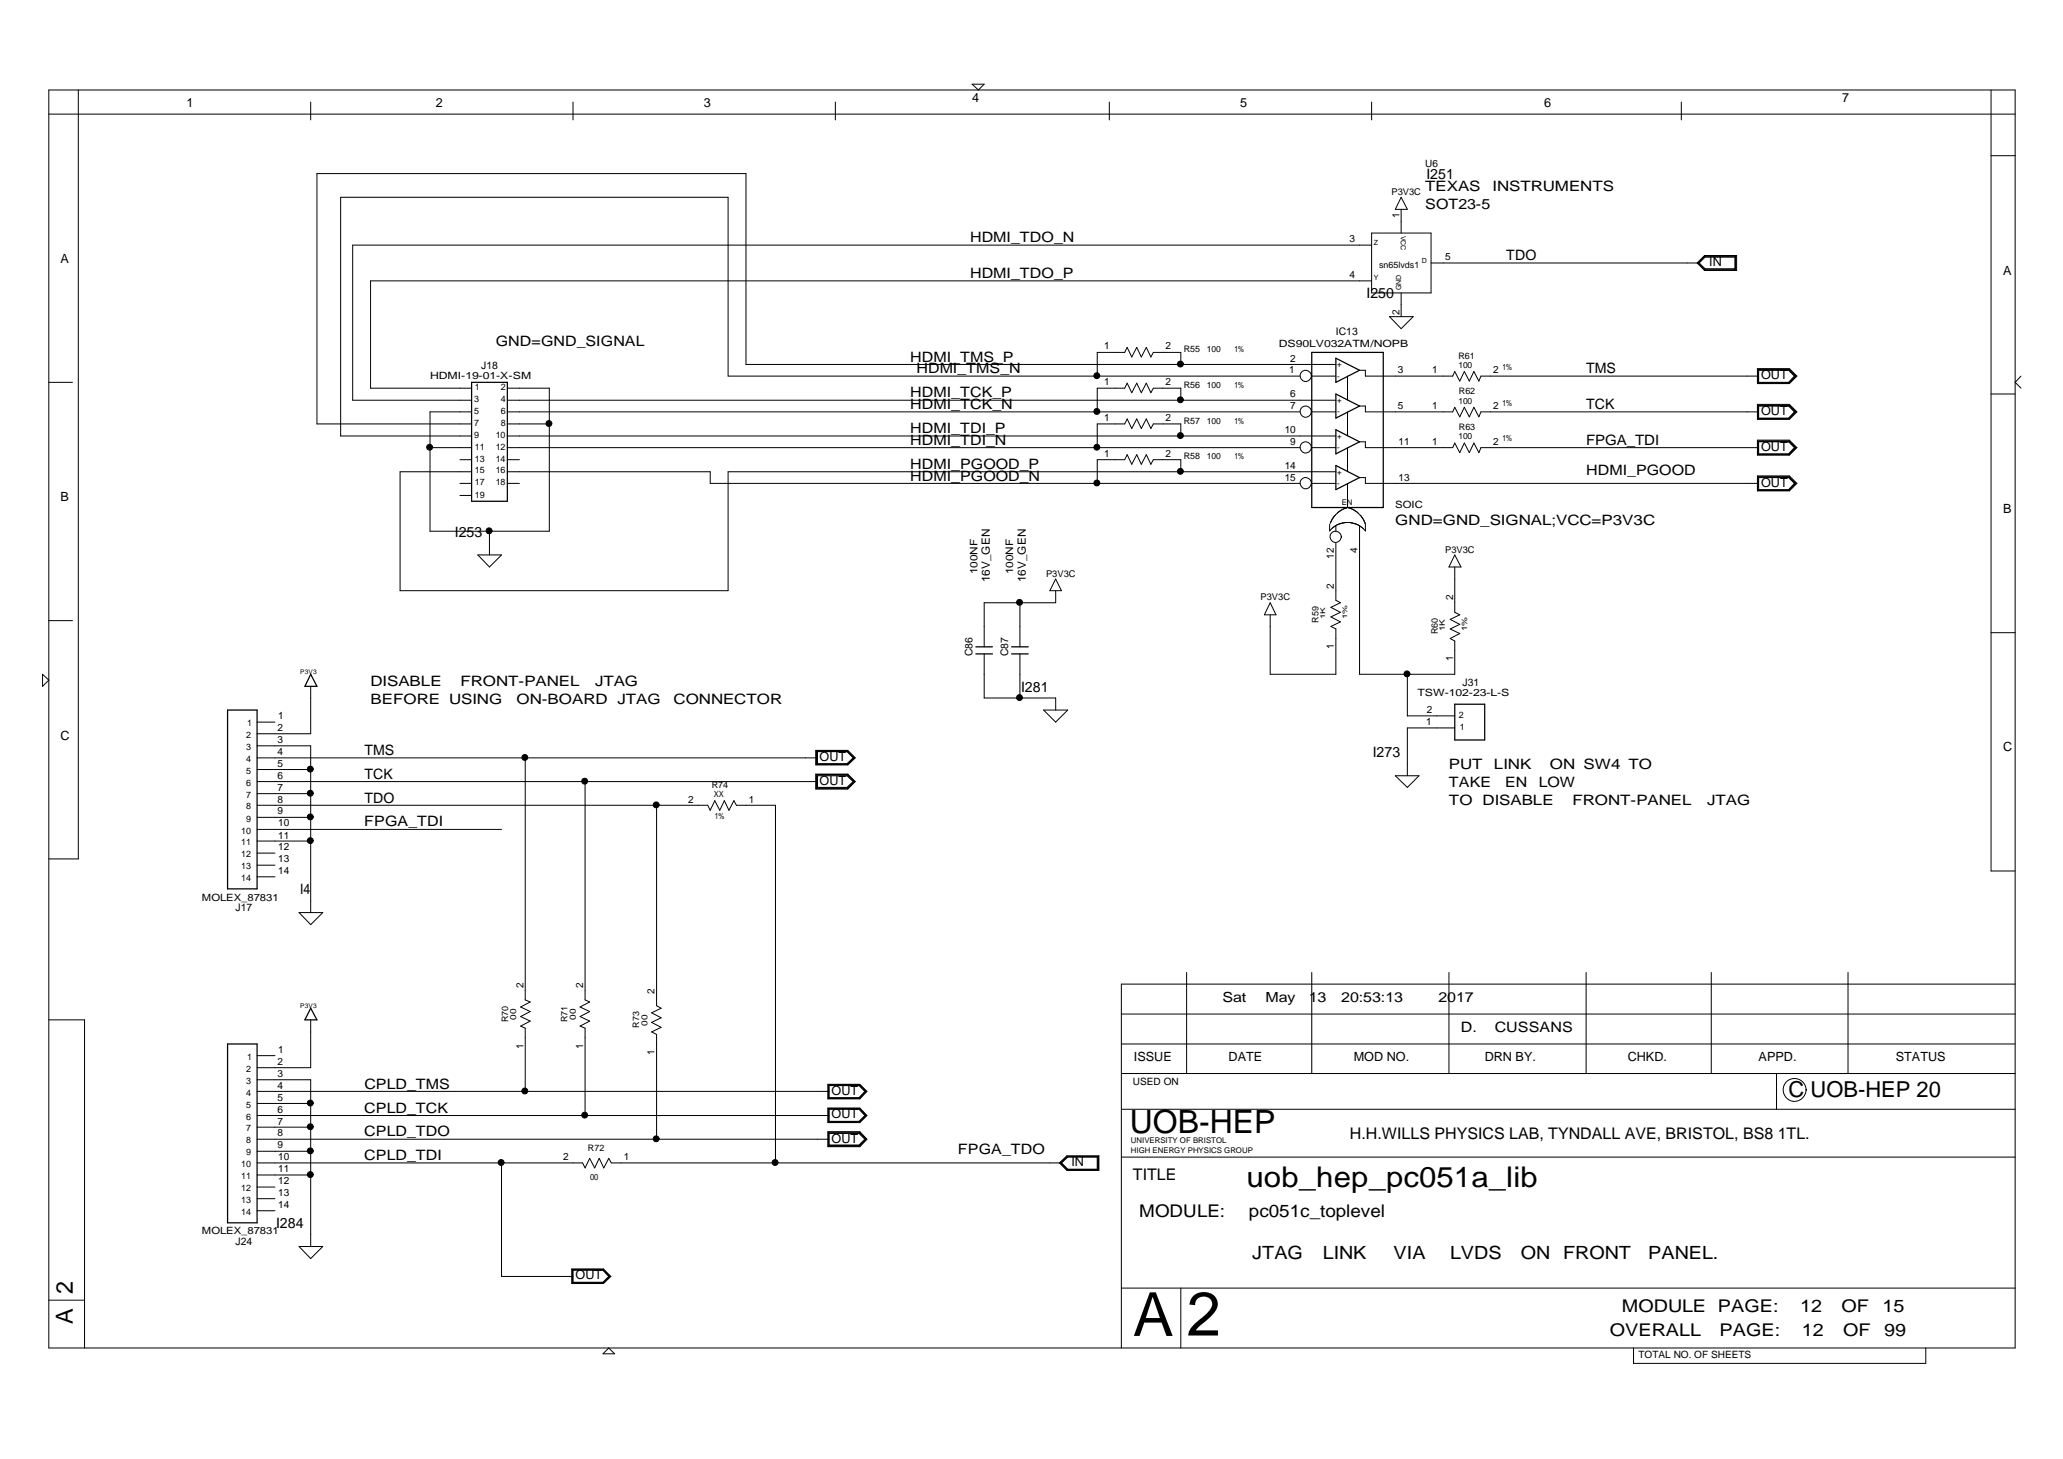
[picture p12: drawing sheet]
<svg xmlns="http://www.w3.org/2000/svg" width="420mm" height="297mm" viewBox="0 0 420 297" stroke-linecap="round" stroke-linejoin="round" font-family="sans-serif">
<g fill="none" stroke="#000" stroke-width=".25">
<path d="M96 77.8h7.3v24.3h-7.3zM267.2 71.7h14.5v31.6h-14.5zM272.1 72.9l4.8 2.5-4.8 2.4zM272.1 80.2l4.8 2.5-4.8 2.4zM272.1 87.5l4.8 2.4-4.8 2.5zM272.1 94.8l4.8 2.4-4.8 2.5zM63.3 137.3l1.2 2.4h-2.4zM198.7 133.1h3.4M198.7 131.7h3.4M206 133.1h3.4M206 131.7h3.4M46.3 144.6h6.1v36.4h-6.1z"/>
<path d="M296.3 143.4h6.1v7.3h-6.1zM46.3 212.5h6.1v36.5h-6.1zM63.3 205.3l1.2 2.3h-2.4z"/>
</g>
<g fill="none" stroke="#000" stroke-width=".2">
<path d="M9.9 18.3h400.5v256.1h-400.5zM16 18.3v156.6h-6.1M198 17.1h2.4l-1.1 1.2zM405.5 18.3v159h4.9M9.9 23.2h400.5M63.3 20.8v3.6M116.7 20.8v3.6M170.1 20.8v3.6M225.9 20.8v3.6M279.3 20.8v3.6M342.4 20.8v3.6M405.5 31.7h4.9"/>
<path d="M279.3 49.9h-207.5v31.6h24.2M279.3 47.4h12.2v12.2h-12.2zM279.3 57.2h-203.8v21.8h20.5M285.4 42.6v4.8M285.4 59.6v4.9M285.4 40.2l1.2 2.4h-2.4zM291.5 53.5h54.6M345.6 53.5l1.6-1.5h6.5v3.1h-6.5zM347.2 52.1h6.3v2.9h-6.3l-1.4-1.5zM347.3 52.4h6v2.3h-6l-1.2-1.2zM347.3 52.2h6.1v2.6h-6.1l-1.4-1.3zM9.9 77.8h4.9"/>
<path d="M103.3 79h8.6v29.2h-24.3v-24.3h8.4M240.5 74.2v-2.5h-5.6l-.5 1-.9-2-1.1 2-.9-2-1 2-.9-2-.5 1h-5.6v4.9M264.8 76.6h-116.5v-36.4h-78.9v48.6h26.6M267.1 76.5a1.14 1.14 0 0 1-1.6 1.1 1.14 1.14 0 0 1-.4-1.9 1.14 1.14 0 0 1 1.9 .4l.2 .5h4.9M272.1 74.2h-120.2v-38.9h-87.4v51h31.5M274.4 76.6v4.9M276.9 75.4h1.2v1.2h17.8l.4-1 1 2 .9-2 1 2 1-2 1 2 .4-1h56.6M283 64.5h4.8l-2.4 2.4zM357.9 75h6.5l1.6 1.6-1.6 1.5h-6.5zM358 75.2h6.4l1.4 1.4-1.4 1.4h-6.4zM358.1 75.3h6.3l1.2 1.3-1.2 1.3h-6.3zM358.2 75.4h6.1l1.2 1.2-1.2 1.2h-6.1z"/>
<path d="M411.6 76.6l-1.2 1.2 1.2 1.2M87.6 91.1h8.4M93.7 98.4h2.3M93.7 93.6h2.3M96 96h-14.5v24.3h66.8v-24.3h123.8M103.3 88.8h168.8M103.3 91.1h161.5M103.3 81.5h168.8M103.3 83.9h161.5M103.3 96h41.3v2.4h120.2M103.3 98.4h2.5M103.3 93.6h2.5"/>
<path d="M103.3 86.3h8.6M240.5 81.5v-2.5h-5.6l-.5 1-.9-2-1.1 2-.9-2-1 2-.9-2-.5 1h-5.6v4.9M240.5 96v-2.4h-5.6l-.5 .9-.9-1.9-1.1 1.9-.9-1.9-1 1.9-.9-1.9-.5 1h-5.6v4.8M240.5 88.8v-2.5h-5.6l-.5 .9-.9-1.9-1.1 1.9-.9-1.9-1 1.9-.9-1.9-.5 1h-5.6v4.8M267.1 83.8a1.14 1.14 0 0 1-1.6 1.1 1.14 1.14 0 0 1-.4-1.9 1.14 1.14 0 0 1 1.9 .4l.2 .5h4.9M267.1 91.1a1.14 1.14 0 0 1-1.6 1 1.14 1.14 0 0 1-.4-1.8 1.14 1.14 0 0 1 1.9 .4l.2 .4h4.9M267.1 98.3a1.14 1.14 0 0 1-1.6 1.1 1.14 1.14 0 0 1-.4-1.8 1.14 1.14 0 0 1 1.9 .4l.2 .4h4.9M274.4 83.9v4.9M274.4 91.1v4.9M274.4 98.4v4.9M276.9 89.9h1.2v1.2h17.8l.4-.9 1 2 .9-2 1 2 1-2 1 2 .4-1.1h56.6M276.9 82.7h1.2v1.2h17.8l.4-1 1 2 .9-2 1 2 1-2 1 2 .4-1h56.6"/>
<path d="M276.9 97.2h1.2v1.2h80.1M357.9 82.3h6.5l1.6 1.6-1.6 1.5h-6.5zM357.9 89.6h6.5l1.6 1.5-1.6 1.6h-6.5zM357.9 96.9h6.5l1.6 1.5-1.6 1.5h-6.5zM358 97.1h6.4l1.4 1.3-1.4 1.5h-6.4zM358 82.5h6.4l1.4 1.4-1.4 1.4h-6.4zM358 89.8h6.4l1.4 1.3-1.4 1.5h-6.4zM358.1 97.1h6.3l1.2 1.3-1.2 1.4h-6.3zM358.1 82.6h6.3l1.2 1.3-1.2 1.3h-6.3zM358.1 89.9h6.3l1.2 1.2-1.2 1.4h-6.3zM358.2 82.7h6.1l1.2 1.2-1.2 1.2h-6.1zM358.2 89.9h6.1l1.2 1.2-1.2 1.3h-6.1z"/>
<path d="M358.2 97.2h6.1l1.2 1.2-1.2 1.3h-6.1zM405.5 80.2h4.9M93.7 100.9h2.3M97.3 113h4.8l-2.4 2.4zM99.7 108.2v4.8M215 117.9l1.2 2.4h-2.4zM270.8 106.7v1.5M271.1 107.8l-.2 .2M272.1 107.1v1.1M272.1 110.6v11.6l.9 .5-1.9 .9 1.9 1.1-1.9 .9 1.9 1-1.9 .9 1 .5v9.3h-13.4v-12.1M272.2 104.7l-.9 1-.3 .8M273.2 109.3a1.14 1.14 0 0 1-1.6 1 1.14 1.14 0 0 1-.4-1.8 1.14 1.14 0 0 1 1.9 .4l.2 .4"/>
<path d="M274.4 103.3l-1.2 .5-1 .8M274.4 106.4l-.6 .1a4.1 4.1 0 0 0-2.2 .8l-.5 .4M274.5 106.4l.6 .1a4.1 4.1 0 0 1 2.1 .8l.5 .4M274.5 103.3l1.3 .5 1 .9M276.9 104.8l.8 .9 .4 .9M276.9 107.1v30.2h19.4v-6.8l-.9-.5 1.9-1-1.9-1 1.9-.9-1.9-1 1.9-.9-1-.5v-9.3M277.8 107.8l.2 .2M278.1 106.7v1.5M296.3 113l1.3 2.4h-2.5zM8.7 137.3l1.2 1.2-1.2 1.2zM9.9 126.4h4.9M63.3 139.7v9.7h-10.9"/>
<path d="M200.4 133.1v9h14.6v2.5M207.7 122.7v9M207.7 133.1v9M215 120.3v2.4h-14.6v9M258.7 122.7l1.2 2.5h-2.4zM286.6 137.3v8.4h9.7M405.5 128.8h4.9M52.4 151.8h10.9v34M52.4 154.3h114.1M52.4 159.1h114.1M52.4 156.7h10.9M52.4 147h3.6"/>
<path d="M107 154.3v49.3l1 .4-2 1 2 .9-2 1.1 2 .9-2 1 1 .4v12.9M119.2 159.1v44.5l.9 .4-2 1 2 .9-2 1.1 2 .9-2 1 1.1 .4v17.8M166.1 152.8h6.6l1.5 1.5-1.5 1.4h-6.6zM166.1 157.6h6.6l1.5 1.5-1.5 1.5h-6.6zM166.2 152.9h6.4l1.4 1.4-1.4 1.4h-6.4zM166.2 157.7h6.4l1.4 1.4-1.4 1.5h-6.4zM166.3 152.9h6.3l1.3 1.4-1.3 1.3h-6.3zM166.3 157.8h6.3l1.3 1.3-1.3 1.3h-6.3zM166.5 157.9h6l1.3 1.2-1.3 1.2h-6zM166.5 153h6l1.3 1.3-1.3 1.2h-6zM212.5 144.6h5l-2.5 2.4zM284.2 157.9h4.8l-2.4 2.4z"/>
<path d="M296.3 148.2h-9.7v9.7M52.4 163.9h91.7l.5 1.1 1-2 1 2 .9-2 1 2 1-2 .5 .9h7.9v72.9M52.4 178.5h3.6M52.4 176.1h3.6M52.4 173.7h3.6M52.4 171.2h10.9M52.4 168.9h49.7M52.4 166.4h10.9M52.4 161.6h10.9M133.7 163.9v40.9l1 .5-2 .9 2 1-2 .9 2 1.1-2 .9 1 .5v21.3M60.9 185.8h4.8l-2.4 2.4zM241.7 198v20.6"/>
<path d="M267.2 198v20.6M295.1 198v20.6M323 198v20.6M348.5 198v20.6M376.4 198v20.6M9.9 207.6h7.3v66.8M52.4 219.8h10.9v34M52.4 214.9h3.6M63.3 207.6v9.8h-10.9M228.4 212.5h182M228.4 206.5h182M228.4 218.6h182"/>
<path d="M361.8 218.6v7.2M410.4 200.4h-182v74M52.4 239.2h10.9M52.4 236.8h66.3l.5 1 .9-2 1 2 .9-2 1 2 1-2 .5 1h91.7M52.4 234.4h10.9M52.4 229.5h10.9M52.4 227.1h116.5M52.4 231.9h116.5M52.4 224.7h10.9M52.4 222.2h116.5M102.1 236.8v23.1h14.6M168.6 220.8h6.5l1.5 1.4-1.5 1.5h-6.5z"/>
<path d="M168.6 225.6h6.5l1.5 1.5-1.5 1.4h-6.5zM168.6 230.4h6.5l1.5 1.5-1.5 1.6h-6.5zM168.7 220.8h6.3l1.5 1.4-1.5 1.4h-6.3zM168.7 225.7h6.3l1.5 1.4-1.5 1.4h-6.3zM168.7 230.5h6.3l1.5 1.4-1.5 1.5h-6.3zM168.8 220.9h6.2l1.3 1.3-1.3 1.4h-6.2zM168.8 225.8h6.2l1.3 1.3-1.3 1.3h-6.2zM168.8 230.7h6.2l1.3 1.2-1.3 1.3h-6.2zM168.9 221h6.1l1.1 1.2-1.1 1.3h-6.1zM168.9 225.8h6.1l1.1 1.3-1.1 1.2h-6.1zM168.9 230.8h6.1l1.1 1.1-1.1 1.2h-6.1zM215.8 236.8l1.5-1.5h6.5v3h-6.5z"/>
<path d="M215.9 236.8l1.5-1.4h6.3v2.8h-6.3zM216.2 236.8l1.3-1.2h6v2.4h-6zM217.4 235.5h6.2v2.6h-6.2l-1.3-1.3zM228.4 235.6h182M228.4 225.8h182M367.8 221.9a2.33 2.33 0 0 1-3.3 2.1 2.33 2.33 0 0 1-.5-3.9 2.33 2.33 0 0 1 3.8 1.2l.1 .6M52.4 246.5h3.6M52.4 244h3.6M52.4 241.7h3.6M60.9 253.8h4.8l-2.4 2.4zM116.5 258.4h6.4l1.5 1.5-1.5 1.4h-6.4zM116.5 258.4h6.4l1.3 1.5-1.3 1.3h-6.4z"/>
<path d="M116.6 258.5h6.2l1.4 1.4-1.4 1.2h-6.2zM116.7 258.6h6.1l1.2 1.3-1.2 1.2h-6.1zM9.9 264.7h7.3M122.8 275.6l1.2-1.2 1.2 1.2zM228.4 262.2h182M240.5 262.2v12.2M332.7 274.4v3.2h59.5v-3.2"/>
<circle cx="223.4" cy="76.5" r=".6"/>
<circle cx="240.4" cy="74.1" r=".6"/>
<circle cx="87.5" cy="91.1" r=".6"/>
<circle cx="111.8" cy="86.2" r=".6"/>
<circle cx="223.4" cy="91.1" r=".6"/>
<circle cx="223.4" cy="83.8" r=".6"/>
<circle cx="223.4" cy="98.3" r=".6"/>
<circle cx="240.4" cy="88.7" r=".6"/>
<circle cx="240.4" cy="81.4" r=".6"/>
<circle cx="240.4" cy="96" r=".6"/>
<circle cx="99.6" cy="108.1" r=".6"/>
<circle cx="207.6" cy="122.6" r=".6"/>
<circle cx="286.5" cy="137.2" r=".6"/>
<circle cx="63.2" cy="156.6" r=".6"/>
<circle cx="106.9" cy="154.2" r=".6"/>
<circle cx="119.1" cy="159" r=".6"/>
<circle cx="207.6" cy="142" r=".6"/>
<circle cx="63.2" cy="171.1" r=".6"/>
<circle cx="63.2" cy="166.3" r=".6"/>
<circle cx="63.2" cy="161.5" r=".6"/>
<circle cx="133.6" cy="163.9" r=".6"/>
<circle cx="63.2" cy="229.4" r=".6"/>
<circle cx="63.2" cy="239.1" r=".6"/>
<circle cx="63.2" cy="224.6" r=".6"/>
<circle cx="63.2" cy="234.3" r=".6"/>
<circle cx="102.1" cy="236.7" r=".6"/>
<circle cx="106.9" cy="222.1" r=".6"/>
<circle cx="119.1" cy="227" r=".6"/>
<circle cx="133.6" cy="231.9" r=".6"/>
<circle cx="157.8" cy="236.7" r=".6"/>
</g>
<g fill="#000">
<circle cx="223.4" cy="76.5" r=".6"/>
<circle cx="240.4" cy="74.1" r=".6"/>
<circle cx="87.5" cy="91.1" r=".6"/>
<circle cx="111.8" cy="86.2" r=".6"/>
<circle cx="223.4" cy="91.1" r=".6"/>
<circle cx="223.4" cy="83.8" r=".6"/>
<circle cx="223.4" cy="98.3" r=".6"/>
<circle cx="240.4" cy="88.7" r=".6"/>
<circle cx="240.4" cy="81.4" r=".6"/>
<circle cx="240.4" cy="96" r=".6"/>
<circle cx="99.6" cy="108.1" r=".6"/>
<circle cx="207.6" cy="122.6" r=".6"/>
<circle cx="286.5" cy="137.2" r=".6"/>
<circle cx="63.2" cy="156.6" r=".6"/>
<circle cx="106.9" cy="154.2" r=".6"/>
<circle cx="119.1" cy="159" r=".6"/>
<circle cx="207.6" cy="142" r=".6"/>
<circle cx="63.2" cy="171.1" r=".6"/>
<circle cx="63.2" cy="166.3" r=".6"/>
<circle cx="63.2" cy="161.5" r=".6"/>
<circle cx="133.6" cy="163.9" r=".6"/>
<circle cx="63.2" cy="229.4" r=".6"/>
<circle cx="63.2" cy="239.1" r=".6"/>
<circle cx="63.2" cy="224.6" r=".6"/>
<circle cx="63.2" cy="234.3" r=".6"/>
<circle cx="102.1" cy="236.7" r=".6"/>
<circle cx="106.9" cy="222.1" r=".6"/>
<circle cx="119.1" cy="227" r=".6"/>
<circle cx="133.6" cy="231.9" r=".6"/>
<circle cx="157.8" cy="236.7" r=".6"/>
</g>
<text font-size="12.6" x="241.7" y="271.9">2</text>
<text font-size="12.4" x="230.8" y="272">A</text>
<text font-size="6.5" x="230.1" y="230.7">UOB-HEP</text>
<text font-size="5.8" x="253.9" y="241.7">uob_hep_pc051a_lib</text>
<g font-size="4.8">
<text x="14.9" y="263.5" transform="rotate(-90 14.9 263.5)">2</text>
<text x="14.9" y="269.5" transform="rotate(-90 14.9 269.5)">A</text>
</g>
<text font-size="4.5" x="364.3" y="223.4">C UOB-HEP 20</text>
<g font-size="3.7">
<text x="255" y="256.2">JTAG</text>
<text x="269.4" y="256.2">LINK</text>
<text x="283.8" y="256.2">VIA</text>
<text x="295.4" y="256.2">LVDS</text>
<text x="309.7" y="256.2">ON FRONT</text>
<text x="335.7" y="256.2">PANEL.</text>
</g>
<g font-size="3.6">
<text x="232" y="247.7">MODULE:</text>
<text x="254.4" y="247.7">pc051c_toplevel</text>
<text x="330.3" y="267.2">MODULE PAGE:</text>
<text x="366.6" y="267.2">12</text>
<text x="375" y="267.2">OF</text>
<text x="383.4" y="267.2">15</text>
<text x="327.9" y="272">OVERALL</text>
<text x="350.2" y="272">PAGE:</text>
<text x="367" y="272">12</text>
<text x="375.4" y="272">OF</text>
<text x="383.7" y="272">99</text>
</g>
<g font-size="3.3">
<text x="274.9" y="231.9">H.H.WILLS PHYSICS LAB, TYNDALL AVE, BRISTOL, BS8 1TL.</text>
<text x="230.7" y="240.3">TITLE</text>
</g>
<g font-size="2.9">
<text x="290.3" y="38.9">TEXAS</text>
<text x="290.5" y="36.4">I251</text>
<text x="304" y="38.9">INSTRUMENTS</text>
<text x="290.3" y="42.5">SOT23-5</text>
<text x="197.6" y="49.3">HDMI_TDO_N</text>
<text x="306.8" y="53">TDO</text>
<text x="197.6" y="56.6">HDMI_TDO_P</text>
<text x="278.3" y="60.7">I250</text>
<text x="101" y="70.5">GND=GND_SIGNAL</text>
<text x="185.4" y="73.6">HDMI_TMS_P</text>
<text x="186.6" y="76">HDMI_TMS_N</text>
<text x="323" y="76">TMS</text>
<text x="185.4" y="83.3">HDMI_TCK_N</text>
<text x="185.4" y="80.9">HDMI_TCK_P</text>
<text x="323" y="83.3">TCK</text>
<text x="185.4" y="88.2">HDMI_TDI_P</text>
<text x="185.4" y="90.6">HDMI_TDI_N</text>
<text x="185.4" y="95.5">HDMI_PGOOD_P</text>
<text x="323" y="90.6">FPGA_TDI</text>
<text x="185.4" y="97.9">HDMI_PGOOD_N</text>
<text x="323" y="96.6">HDMI_PGOOD</text>
<text x="284.2" y="106.9">GND=GND_SIGNAL;VCC=P3V3C</text>
<text x="92.7" y="109.3">I253</text>
<text x="75.5" y="143.3">BEFORE USING</text>
<text x="75.5" y="139.6">DISABLE</text>
<text x="93.8" y="139.6">FRONT-PANEL</text>
<text x="105.2" y="143.3">ON-BOARD JTAG</text>
<text x="121.2" y="139.6">JTAG</text>
<text x="137.2" y="143.3">CONNECTOR</text>
<text x="208" y="140.8">I281</text>
<text x="74.2" y="153.7">TMS</text>
<text x="279.6" y="154.2">I273</text>
<text x="74.2" y="158.5">TCK</text>
<text x="295.1" y="160.2">TAKE</text>
<text x="295.1" y="156.6">PUT</text>
<text x="304.2" y="156.6">LINK</text>
<text x="306.5" y="160.2">EN</text>
<text x="313.4" y="160.2">LOW</text>
<text x="315.7" y="156.6">ON SW4 TO</text>
<text x="74.2" y="163.4">TDO</text>
<text x="295.1" y="163.9">TO</text>
<text x="302" y="163.9">DISABLE</text>
<text x="320.2" y="163.9">FRONT-PANEL</text>
<text x="347.7" y="163.9">JTAG</text>
<text x="74.2" y="168.3">FPGA_TDI</text>
<text x="61.2" y="182.1">I4</text>
<text x="297.6" y="210">D.</text>
<text x="304.4" y="210">CUSSANS</text>
<text x="74.2" y="221.7">CPLD_TMS</text>
<text x="74.2" y="226.5">CPLD_TCK</text>
<text x="74.2" y="231.3">CPLD_TDO</text>
<text x="74.2" y="236.3">CPLD_TDI</text>
<text x="195.1" y="235">FPGA_TDO</text>
<text x="56.3" y="250.1">I284</text>
</g>
<g font-size="2.8">
<text x="249" y="204.1">Sat</text>
<text x="257.8" y="204.1">May</text>
<text x="266.6" y="204.1">13</text>
<text x="273.2" y="204.1">20:53:13</text>
<text x="293" y="204.1">2017</text>
</g>
<g font-size="2.6">
<text x="38" y="21.9">1</text>
<text x="88.8" y="21.9">2</text>
<text x="143.4" y="21.9">3</text>
<text x="198" y="20.7">4</text>
<text x="252.6" y="21.9">5</text>
<text x="314.5" y="21.9">6</text>
<text x="375.2" y="20.7">7</text>
<text x="12.3" y="53.5">A</text>
<text x="348.1" y="54.1">IN</text>
<text x="408" y="55.9">A</text>
<text x="358.7" y="77.2">OUT</text>
<text x="358.7" y="84.5">OUT</text>
<text x="358.7" y="91.8">OUT</text>
<text x="12.3" y="102">B</text>
<text x="358.7" y="99.1">OUT</text>
<text x="408" y="104.4">B</text>
<text x="12.3" y="150.6">C</text>
<text x="166.9" y="154.9">OUT</text>
<text x="408" y="152.9">C</text>
<text x="166.9" y="159.8">OUT</text>
<text x="230.9" y="216.1">ISSUE</text>
<text x="250.2" y="216.1">DATE</text>
<text x="275.7" y="216.1">MOD NO.</text>
<text x="302.4" y="216.1">DRN BY.</text>
<text x="331.5" y="216.1">CHKD.</text>
<text x="358.2" y="216.1">APPD.</text>
<text x="386.1" y="216.1">STATUS</text>
<text x="169.4" y="227.7">OUT</text>
<text x="169.4" y="222.9">OUT</text>
<text x="169.4" y="232.6">OUT</text>
<text x="218.2" y="237.4">IN</text>
<text x="117.2" y="260.5">OUT</text>
</g>
<g font-size="2.3">
<text x="201.6" y="118.6" transform="rotate(-90 201.6 118.6)">16V_GEN</text>
<text x="208.9" y="118.6" transform="rotate(-90 208.9 118.6)">16V_GEN</text>
</g>
<g font-size="2.1">
<text x="272.1" y="68.1">IC13</text>
<text x="98" y="75.1">J18</text>
<text x="199.1" y="117" transform="rotate(-90 199.1 117)">100NF</text>
<text x="206.4" y="117" transform="rotate(-90 206.4 117)">100NF</text>
<text x="198.1" y="133.6" transform="rotate(-90 198.1 133.6)">C86</text>
<text x="205.4" y="133.6" transform="rotate(-90 205.4 133.6)">C87</text>
<text x="297.9" y="139.7">J31</text>
<text x="48" y="185.5">J17</text>
<text x="48" y="253.5">J24</text>
</g>
<g font-size="2">
<text x="290.3" y="34.1">U6</text>
<text x="285" y="44.4" transform="rotate(-90 285 44.4)">1</text>
<text x="274.9" y="49.3">3</text>
<text x="294.3" y="52.9">5</text>
<text x="274.9" y="56.6">4</text>
<text x="285" y="64" transform="rotate(-90 285 64)">2</text>
<text x="224.9" y="71.2">1</text>
<text x="237.4" y="71.2">2</text>
<text x="260.5" y="70.6">DS90LV032ATM/NOPB</text>
<text x="87.6" y="77.1">HDMI-19-01-X-SM</text>
<text x="262.6" y="76">1</text>
<text x="262.8" y="73.6">2</text>
<text x="284.7" y="76">3</text>
<text x="291.7" y="76">1</text>
<text x="304.1" y="76">2</text>
<text x="224.9" y="78.4">1</text>
<text x="237.4" y="78.4">2</text>
<text x="262.8" y="80.9">6</text>
<text x="262.8" y="83.3">7</text>
<text x="284.7" y="83.3">5</text>
<text x="291.7" y="83.3">1</text>
<text x="304.1" y="83.3">2</text>
<text x="224.9" y="85.7">1</text>
<text x="237.4" y="85.7">2</text>
<text x="261.7" y="88.2">10</text>
<text x="224.9" y="93">1</text>
<text x="237.4" y="93">2</text>
<text x="261.7" y="95.5">14</text>
<text x="262.8" y="90.6">9</text>
<text x="284.9" y="90.6">11</text>
<text x="291.7" y="90.6">1</text>
<text x="304.1" y="90.6">2</text>
<text x="261.7" y="97.9">15</text>
<text x="284.9" y="97.9">13</text>
<text x="284.2" y="103.3">SOIC</text>
<text x="271.6" y="113.7" transform="rotate(-90 271.6 113.7)">12</text>
<text x="276.5" y="112.6" transform="rotate(-90 276.5 112.6)">4</text>
<text x="271.6" y="119.8" transform="rotate(-90 271.6 119.8)">2</text>
<text x="295.9" y="122.2" transform="rotate(-90 295.9 122.2)">2</text>
<text x="271.6" y="132.2" transform="rotate(-90 271.6 132.2)">1</text>
<text x="295.9" y="134.7" transform="rotate(-90 295.9 134.7)">1</text>
<text x="288.7" y="141.7">TSW-102-23-L-S</text>
<text x="56.5" y="148.9">2</text>
<text x="56.7" y="146.4">1</text>
<text x="290.4" y="147.6">1</text>
<text x="290.6" y="145.2">2</text>
<text x="56.5" y="151.2">3</text>
<text x="56.5" y="153.7">4</text>
<text x="56.5" y="156.2">5</text>
<text x="56.5" y="158.5">6</text>
<text x="56.5" y="161">7</text>
<text x="56.5" y="163.4">8</text>
<text x="56.5" y="165.8">9</text>
<text x="140.2" y="163.4">2</text>
<text x="152.5" y="163.4">1</text>
<text x="56.7" y="168.3">10</text>
<text x="56.7" y="170.7">11</text>
<text x="56.7" y="173.1">12</text>
<text x="56.7" y="175.5">13</text>
<text x="56.7" y="178">14</text>
<text x="41.1" y="183.3">MOLEX_87831</text>
<text x="106.6" y="201.1" transform="rotate(-90 106.6 201.1)">2</text>
<text x="118.7" y="201.1" transform="rotate(-90 118.7 201.1)">2</text>
<text x="133.3" y="202.3" transform="rotate(-90 133.3 202.3)">2</text>
<text x="56.7" y="214.4">1</text>
<text x="106.6" y="213.5" transform="rotate(-90 106.6 213.5)">1</text>
<text x="118.7" y="213.5" transform="rotate(-90 118.7 213.5)">1</text>
<text x="133.3" y="214.7" transform="rotate(-90 133.3 214.7)">1</text>
<text x="56.5" y="216.8">2</text>
<text x="56.5" y="219.2">3</text>
<text x="56.5" y="221.7">4</text>
<text x="230.8" y="220.9">USED ON</text>
<text x="56.5" y="224.1">5</text>
<text x="56.5" y="226.5">6</text>
<text x="56.5" y="229">7</text>
<text x="56.5" y="231.3">8</text>
<text x="56.5" y="233.8">9</text>
<text x="56.7" y="236.3">10</text>
<text x="56.7" y="238.6">11</text>
<text x="114.7" y="236.3">2</text>
<text x="127" y="236.3">1</text>
<text x="56.7" y="241.1">12</text>
<text x="56.7" y="243.5">13</text>
<text x="56.7" y="245.9">14</text>
<text x="41.1" y="251.3">MOLEX_87831</text>
<text x="333.7" y="276.5">TOTAL NO. OF SHEETS</text>
</g>
<g font-size="1.9">
<text x="283.4" y="39.7">P3V3C</text>
<text x="294.3" y="112.6">P3V3C</text>
<text x="213.1" y="117.4">P3V3C</text>
<text x="256.7" y="122.2">P3V3C</text>
</g>
<g font-size="1.8">
<text x="280.9" y="54.6">sn65lvds1</text>
<text x="241.1" y="71.7">R55</text>
<text x="297" y="73">R61</text>
<text x="96.6" y="81.8">3</text>
<text x="96.7" y="79.5">1</text>
<text x="102" y="81.8">4</text>
<text x="102" y="79.5">2</text>
<text x="241.1" y="78.9">R56</text>
<text x="297.1" y="80.3">R62</text>
<text x="96.6" y="89.1">9</text>
<text x="96.6" y="86.7">7</text>
<text x="96.6" y="84.3">5</text>
<text x="101" y="89.1">10</text>
<text x="102" y="86.7">8</text>
<text x="102" y="84.3">6</text>
<text x="241.1" y="86.2">R57</text>
<text x="297.1" y="87.6">R63</text>
<text x="96.7" y="94">13</text>
<text x="96.7" y="91.6">11</text>
<text x="101" y="94">14</text>
<text x="101" y="91.6">12</text>
<text x="241.1" y="93.5">R58</text>
<text x="96.7" y="101.3">19</text>
<text x="96.7" y="98.8">17</text>
<text x="96.7" y="96.4">15</text>
<text x="101" y="98.8">18</text>
<text x="101" y="96.4">16</text>
<text x="268.5" y="126.8" transform="rotate(-90 268.5 126.8)">R59</text>
<text x="292.8" y="129.2" transform="rotate(-90 292.8 129.2)">R60</text>
<text x="50.3" y="147.9">1</text>
<text x="297.1" y="146.2">2</text>
<text x="297.3" y="148.6">1</text>
<text x="50.2" y="150.2">2</text>
<text x="50.2" y="152.7">3</text>
<text x="50.2" y="155.1">4</text>
<text x="50.2" y="160">6</text>
<text x="50.2" y="157.5">5</text>
<text x="145" y="160.4">R74</text>
<text x="50.2" y="162.4">7</text>
<text x="50.2" y="164.8">8</text>
<text x="50.2" y="167.3">9</text>
<text x="49.1" y="172.1">11</text>
<text x="49.1" y="169.7">10</text>
<text x="49.1" y="174.5">12</text>
<text x="49.1" y="179.4">14</text>
<text x="49.1" y="177">13</text>
<text x="103.5" y="208.1" transform="rotate(-90 103.5 208.1)">R70</text>
<text x="115.6" y="208.1" transform="rotate(-90 115.6 208.1)">R71</text>
<text x="130.2" y="209.2" transform="rotate(-90 130.2 209.2)">R73</text>
<text x="50.3" y="215.8">1</text>
<text x="50.2" y="218.2">2</text>
<text x="50.2" y="220.7">3</text>
<text x="50.2" y="228">6</text>
<text x="50.2" y="225.5">5</text>
<text x="50.2" y="223">4</text>
<text x="50.2" y="230.3">7</text>
<text x="50.2" y="232.8">8</text>
<text x="49.1" y="237.6">10</text>
<text x="50.2" y="235.2">9</text>
<text x="119.8" y="234.3">R72</text>
<text x="49.1" y="240.1">11</text>
<text x="49.1" y="242.5">12</text>
<text x="49.1" y="244.9">13</text>
<text x="49.1" y="247.3">14</text>
</g>
<g font-size="1.7">
<text x="245.8" y="71.7">100</text>
<text x="251.4" y="71.7">1%</text>
<text x="297" y="74.9">100</text>
<text x="306" y="75.3">1%</text>
<text x="245.8" y="78.9">100</text>
<text x="251.4" y="78.9">1%</text>
<text x="297" y="82.2">100</text>
<text x="306" y="82.6">1%</text>
<text x="245.8" y="86.2">100</text>
<text x="251.4" y="86.2">1%</text>
<text x="297" y="89.4">100</text>
<text x="306" y="89.9">1%</text>
<text x="245.8" y="93.5">100</text>
<text x="251.4" y="93.5">1%</text>
<text x="145.4" y="162.3">XX</text>
<text x="145.6" y="166.8">1%</text>
<text x="105.1" y="207.6" transform="rotate(-90 105.1 207.6)">00</text>
<text x="117.3" y="207.6" transform="rotate(-90 117.3 207.6)">00</text>
<text x="131.9" y="208.8" transform="rotate(-90 131.9 208.8)">00</text>
<text x="120.2" y="240.3">00</text>
</g>
<g font-size="1.6">
<text x="272.3" y="74.8">+</text>
<text x="272.3" y="77.1">-</text>
<text x="272.3" y="82.1">+</text>
<text x="272.3" y="84.4">-</text>
<text x="272.3" y="89.4">+</text>
<text x="272.3" y="91.6">-</text>
<text x="272.3" y="96.6">+</text>
<text x="272.3" y="98.9">-</text>
<text x="273.3" y="102.8">EN</text>
<text x="230.3" y="232.7">UNIVERSITY OF BRISTOL</text>
<text x="230.3" y="234.8">HIGH ENERGY PHYSICS GROUP</text>
</g>
<g font-size="1.5">
<text x="294.3" y="128.6" transform="rotate(-90 294.3 128.6)">1K</text>
<text x="298.8" y="128.6" transform="rotate(-90 298.8 128.6)">1%</text>
</g>
<g font-size="1.4">
<text x="285.3" y="48" transform="rotate(90 285.3 48)">VCC</text>
<text x="279.8" y="49.8">Z</text>
<text x="289.6" y="53.5">D</text>
<text x="279.8" y="57.1">Y</text>
<text x="285.4" y="59.1" transform="rotate(-90 285.4 59.1)">GND</text>
</g>
<g font-size="1.3">
<text x="269.9" y="126.1" transform="rotate(-90 269.9 126.1)">1K</text>
<text x="274.4" y="126.1" transform="rotate(-90 274.4 126.1)">1%</text>
<text x="61.2" y="137.3">P3V3</text>
<text x="61.2" y="205.3">P3V3</text>
</g>
</svg>
